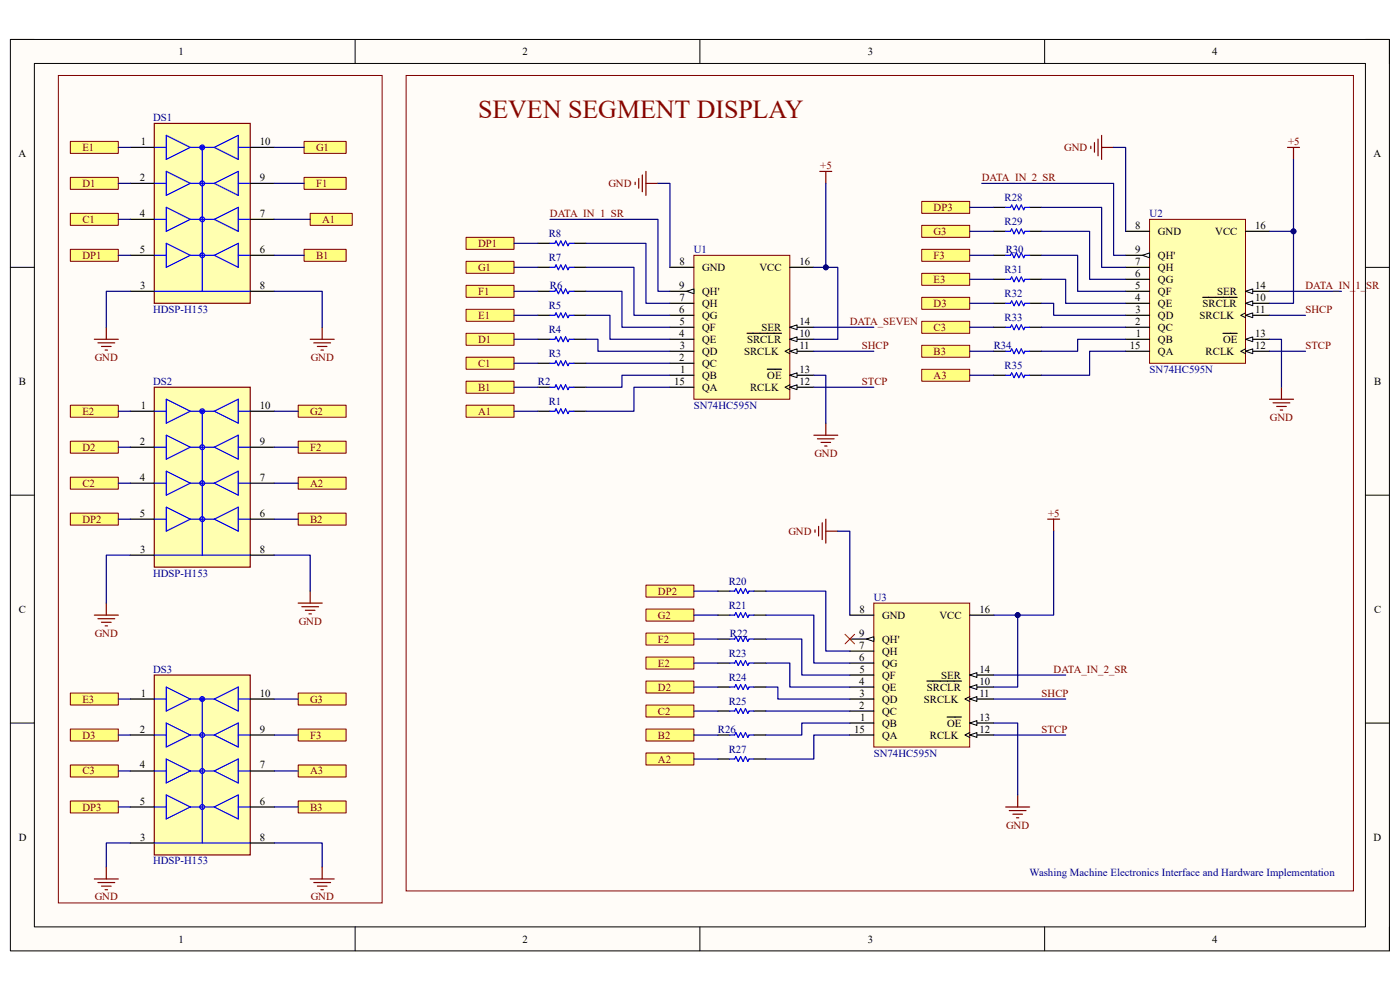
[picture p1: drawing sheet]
<svg xmlns="http://www.w3.org/2000/svg" width="297mm" height="210mm" viewBox="0 0 297 210" stroke-linecap="round" stroke-linejoin="round" font-family="sans-serif">
<path d="M2.2 8.4h292.6v193.3h-292.6z" fill-rule="evenodd" fill="#fffcf8"/>
<path d="M2.2 8.4h292.6v193.3h-292.6z" fill="none" stroke="#000" stroke-width=".21"/>
<path d="M7.3 13.5h282.4v183.1h-282.4z" fill-rule="evenodd" fill="#fffcf8"/>
<g fill="none" stroke="#000" stroke-width=".21">
<path d="M2.2 8.4h5.1M7.3 13.5h282.4v183.1h-282.4zM75.3 8.4v5.1M148.5 8.4v5.1M221.6 8.4v5.1M289.7 8.4h5.1v5.1M2.2 56.7h5.1M289.7 56.7h5.1M2.2 105h5.1M289.7 105.1h5.1M2.2 153.4h5.1M289.7 153.4h5.1"/>
<path d="M75.3 196.6v5.1M148.5 196.6v5.1M221.6 196.6v5.1M294.8 196.6v5.1"/>
</g>
<path d="M32.7 26.2h20.4v38.1h-20.4z" fill-rule="evenodd" fill="#ffffb0"/>
<path d="M32.7 26.2h20.4v38.1h-20.4z" fill="none" stroke="#800000" stroke-width=".25"/>
<g fill="none" stroke="#00f" stroke-width=".25">
<path d="M32.7 31.3h2.6M32.7 38.9h2.6M35.3 28.7l5.1 2.6-5.1 2.5zM35.3 36.4l5.1 2.5-5.1 2.5zM40.4 31.3h5.1M40.4 38.9h5.1M42.9 31.3v30.5M45.5 31.3l5-2.6v5.1zM45.5 38.9l5-2.5v5zM50.5 31.3h2.6M50.5 38.9h2.6M32.7 46.5h2.6"/>
<path d="M32.7 54.2h2.6M35.3 44l5.1 2.5-5.1 2.6zM35.3 51.6l5.1 2.6-5.1 2.5zM40.4 46.5h5.1M40.4 54.2h5.1M45.5 54.2l5-2.6v5.1zM45.5 46.5l5-2.5v5.1zM50.5 46.5h2.6M50.5 54.2h2.6M32.7 61.8h20.4"/>
<circle cx="42.9" cy="31.3" r=".25"/>
<circle cx="42.9" cy="31.3" r=".51"/>
<circle cx="42.9" cy="38.9" r=".51"/>
<circle cx="42.9" cy="54.2" r=".51"/>
<circle cx="42.9" cy="46.5" r=".51"/>
</g>
<path d="M27.6 31.3h5.1M27.6 38.9h5.1M53.1 31.3h5.1M53.1 38.9h5.1M27.6 46.5h5.1M27.6 54.2h5.1M53.1 46.5h5.1M53.1 54.2h5.1M27.6 61.8h5.1M53.1 61.8h5.1" fill="none" stroke="#000" stroke-width=".25"/>
<path d="M32.7 82.1h20.4v38.2h-20.4z" fill-rule="evenodd" fill="#ffffb0"/>
<path d="M32.7 82.1h20.4v38.2h-20.4z" fill="none" stroke="#800000" stroke-width=".25"/>
<g fill="none" stroke="#00f" stroke-width=".25">
<path d="M32.7 87.2h2.6M32.7 94.9h2.6M35.3 84.7l5.1 2.5-5.1 2.6zM35.3 92.3l5.1 2.6-5.1 2.5zM35.3 100l5.1 2.5-5.1 2.5zM40.4 87.2h5.1M40.4 94.9h5.1M42.9 87.2v30.6M45.5 87.2l5-2.5v5.1zM45.5 94.9l5-2.6v5.1zM50.5 87.2h2.6M50.5 94.9h2.6"/>
<path d="M32.7 102.5h2.6M32.7 110.1h2.6M32.7 117.8h20.4M35.3 107.6l5.1 2.5-5.1 2.6zM40.4 102.5h5.1M40.4 110.1h5.1M45.5 110.1l5-2.5v5.1zM45.5 102.5l5-2.5v5zM50.5 102.5h2.6M50.5 110.1h2.6"/>
<circle cx="42.9" cy="87.2" r=".25"/>
<circle cx="42.9" cy="94.9" r=".51"/>
<circle cx="42.9" cy="87.2" r=".51"/>
<circle cx="42.9" cy="102.5" r=".51"/>
<circle cx="42.9" cy="110.1" r=".51"/>
</g>
<path d="M27.6 87.2h5.1M27.6 94.9h5.1M53.1 87.2h5.1M53.1 94.9h5.1M27.6 117.8h5.1M27.6 102.5h5.1M27.6 110.1h5.1M53.1 117.8h5.1M53.1 102.5h5.1M53.1 110.1h5.1" fill="none" stroke="#000" stroke-width=".25"/>
<path d="M32.7 143.2h20.4v38.2h-20.4z" fill-rule="evenodd" fill="#ffffb0"/>
<path d="M32.7 143.2h20.4v38.2h-20.4z" fill="none" stroke="#800000" stroke-width=".25"/>
<g fill="none" stroke="#00f" stroke-width=".25">
<path d="M32.7 148.3h2.6M32.7 155.9h2.6M35.3 145.7l5.1 2.6-5.1 2.5zM35.3 153.4l5.1 2.5-5.1 2.6zM40.4 148.3h5.1M40.4 155.9h5.1M42.9 148.3v30.5M45.5 148.3l5-2.6v5.1zM45.5 155.9l5-2.5v5.1zM50.5 148.3h2.6M50.5 155.9h2.6M32.7 163.6h2.6"/>
<path d="M32.7 171.2h2.6M32.7 178.8h20.4M35.3 161l5.1 2.6-5.1 2.5zM35.3 168.6l5.1 2.6-5.1 2.5zM40.4 163.6h5.1M40.4 171.2h5.1M45.5 163.6l5-2.6v5.1zM45.5 171.2l5-2.6v5.1zM50.5 163.6h2.6M50.5 171.2h2.6"/>
<circle cx="42.9" cy="148.3" r=".25"/>
<circle cx="42.9" cy="148.3" r=".51"/>
<circle cx="42.9" cy="155.9" r=".51"/>
<circle cx="42.9" cy="163.6" r=".51"/>
<circle cx="42.9" cy="171.2" r=".51"/>
</g>
<path d="M27.6 148.3h5.1M27.6 155.9h5.1M53.1 148.3h5.1M53.1 155.9h5.1M27.6 178.8h5.1M27.6 163.6h5.1M27.6 171.2h5.1M53.1 178.8h5.1M53.1 163.6h5.1M53.1 171.2h5.1" fill="none" stroke="#000" stroke-width=".25"/>
<path d="M147.2 54.2h20.4v30.5h-20.4z" fill-rule="evenodd" fill="#ffffb0"/>
<path d="M147.2 54.2h20.4v30.5h-20.4z" fill="none" stroke="#800000" stroke-width=".21"/>
<path d="M142.1 79.6h5.1M167.6 72h5.1" fill="none" stroke="#000" stroke-width=".25"/>
<path d="M167.6 72l1.5-.5v1z" fill="#f8fcff"/>
<path d="M167.6 72l1.5-.5v1z" fill="none" stroke="#000" stroke-width=".21"/>
<path d="M158.5 70.7h7.3M167.6 74.5h5.1" fill="none" stroke="#000" stroke-width=".25"/>
<path d="M167.6 74.5l1.5-.5v1z" fill="#f8fcff"/>
<path d="M167.6 74.5l1.5-.5v1zM167.6 74l-1.1 .5 1.1 .5" fill="none" stroke="#000" stroke-width=".21"/>
<path d="M167.6 82.1h5.1" fill="none" stroke="#000" stroke-width=".25"/>
<path d="M167.6 82.1l1.5-.5v1.1z" fill="#f8fcff"/>
<path d="M167.6 82.1l1.5-.5v1.1zM167.6 81.6l-1.1 .5 1.1 .6" fill="none" stroke="#000" stroke-width=".21"/>
<path d="M167.6 79.6h5.1" fill="none" stroke="#000" stroke-width=".25"/>
<path d="M167.6 79.6l1.5-.5v1z" fill="#f8fcff"/>
<path d="M167.6 79.6l1.5-.5v1z" fill="none" stroke="#000" stroke-width=".21"/>
<path d="M162.8 78.3h3M167.6 69.4h5.1" fill="none" stroke="#000" stroke-width=".25"/>
<path d="M167.6 69.4l1.5-.5v1z" fill="#f8fcff"/>
<path d="M167.6 69.4l1.5-.5v1z" fill="none" stroke="#000" stroke-width=".21"/>
<path d="M142.1 56.7h5.1M167.6 56.7h5.1M142.1 77.1h5.1M142.1 74.5h5.1M142.1 72h5.1M142.1 69.4h5.1M142.1 66.9h5.1M142.1 64.3h5.1M142.1 61.8h5.1M142.1 82.1h5.1" fill="none" stroke="#000" stroke-width=".25"/>
<path d="M145.7 61.8l1.5-.5v1z" fill="#f8fcff"/>
<path d="M145.7 61.8l1.5-.5v1z" fill="none" stroke="#000" stroke-width=".21"/>
<path d="M12.4 16h68.7v175.5h-68.7z" fill="none" stroke="#800000" stroke-width=".21"/>
<path d="M64.5 30h8.9v2.5h-8.9z" fill-rule="evenodd" fill="#ffff80"/>
<path d="M64.5 30h8.9v2.5h-8.9z" fill="none" stroke="#800000" stroke-width=".21"/>
<path d="M64.5 37.6h8.9v2.6h-8.9z" fill-rule="evenodd" fill="#ffff80"/>
<path d="M64.5 37.6h8.9v2.6h-8.9z" fill="none" stroke="#800000" stroke-width=".21"/>
<path d="M65.8 45.3h8.9v2.5h-8.9z" fill-rule="evenodd" fill="#ffff80"/>
<path d="M65.8 45.3h8.9v2.5h-8.9z" fill="none" stroke="#800000" stroke-width=".21"/>
<path d="M64.5 52.9h8.9v2.5h-8.9z" fill-rule="evenodd" fill="#ffff80"/>
<path d="M64.5 52.9h8.9v2.5h-8.9z" fill="none" stroke="#800000" stroke-width=".21"/>
<path d="M14.9 30h10.2v2.5h-10.2z" fill-rule="evenodd" fill="#ffff80"/>
<path d="M14.9 30h10.2v2.5h-10.2z" fill="none" stroke="#800000" stroke-width=".21"/>
<path d="M14.9 37.6h10.2v2.6h-10.2z" fill-rule="evenodd" fill="#ffff80"/>
<path d="M14.9 37.6h10.2v2.6h-10.2z" fill="none" stroke="#800000" stroke-width=".21"/>
<path d="M14.9 45.3h10.2v2.5h-10.2z" fill-rule="evenodd" fill="#ffff80"/>
<path d="M14.9 45.3h10.2v2.5h-10.2z" fill="none" stroke="#800000" stroke-width=".21"/>
<path d="M14.9 52.9h10.2v2.5h-10.2z" fill-rule="evenodd" fill="#ffff80"/>
<path d="M14.9 52.9h10.2v2.5h-10.2z" fill="none" stroke="#800000" stroke-width=".21"/>
<path d="M14.9 86h10.2v2.5h-10.2z" fill-rule="evenodd" fill="#ffff80"/>
<path d="M14.9 86h10.2v2.5h-10.2z" fill="none" stroke="#800000" stroke-width=".21"/>
<path d="M63.3 86h10.1v2.5h-10.1z" fill-rule="evenodd" fill="#ffff80"/>
<path d="M63.3 86h10.1v2.5h-10.1z" fill="none" stroke="#800000" stroke-width=".21"/>
<path d="M63.3 93.6h10.1v2.5h-10.1z" fill-rule="evenodd" fill="#ffff80"/>
<path d="M63.3 93.6h10.1v2.5h-10.1z" fill="none" stroke="#800000" stroke-width=".21"/>
<path d="M63.3 101.2h10.1v2.6h-10.1z" fill-rule="evenodd" fill="#ffff80"/>
<path d="M63.3 101.2h10.1v2.6h-10.1z" fill="none" stroke="#800000" stroke-width=".21"/>
<path d="M63.3 108.9h10.1v2.5h-10.1z" fill-rule="evenodd" fill="#ffff80"/>
<path d="M63.3 108.9h10.1v2.5h-10.1z" fill="none" stroke="#800000" stroke-width=".21"/>
<path d="M14.9 93.6h10.2v2.5h-10.2z" fill-rule="evenodd" fill="#ffff80"/>
<path d="M14.9 93.6h10.2v2.5h-10.2z" fill="none" stroke="#800000" stroke-width=".21"/>
<path d="M14.9 101.2h10.2v2.6h-10.2z" fill-rule="evenodd" fill="#ffff80"/>
<path d="M14.9 101.2h10.2v2.6h-10.2z" fill="none" stroke="#800000" stroke-width=".21"/>
<path d="M14.9 108.9h10.2v2.5h-10.2z" fill-rule="evenodd" fill="#ffff80"/>
<path d="M14.9 108.9h10.2v2.5h-10.2z" fill="none" stroke="#800000" stroke-width=".21"/>
<path d="M14.9 147h10.2v2.6h-10.2z" fill-rule="evenodd" fill="#ffff80"/>
<path d="M14.9 147h10.2v2.6h-10.2z" fill="none" stroke="#800000" stroke-width=".21"/>
<path d="M14.9 154.7h10.2v2.5h-10.2z" fill-rule="evenodd" fill="#ffff80"/>
<path d="M14.9 154.7h10.2v2.5h-10.2z" fill="none" stroke="#800000" stroke-width=".21"/>
<path d="M14.9 162.3h10.2v2.5h-10.2z" fill-rule="evenodd" fill="#ffff80"/>
<path d="M14.9 162.3h10.2v2.5h-10.2z" fill="none" stroke="#800000" stroke-width=".21"/>
<path d="M14.9 169.9h10.2v2.6h-10.2z" fill-rule="evenodd" fill="#ffff80"/>
<path d="M14.9 169.9h10.2v2.6h-10.2z" fill="none" stroke="#800000" stroke-width=".21"/>
<path d="M63.3 147h10.1v2.6h-10.1z" fill-rule="evenodd" fill="#ffff80"/>
<path d="M63.3 147h10.1v2.6h-10.1z" fill="none" stroke="#800000" stroke-width=".21"/>
<path d="M63.3 154.7h10.1v2.5h-10.1z" fill-rule="evenodd" fill="#ffff80"/>
<path d="M63.3 154.7h10.1v2.5h-10.1z" fill="none" stroke="#800000" stroke-width=".21"/>
<path d="M63.3 162.3h10.1v2.5h-10.1z" fill-rule="evenodd" fill="#ffff80"/>
<path d="M63.3 162.3h10.1v2.5h-10.1z" fill="none" stroke="#800000" stroke-width=".21"/>
<path d="M63.3 169.9h10.1v2.6h-10.1z" fill-rule="evenodd" fill="#ffff80"/>
<path d="M63.3 169.9h10.1v2.6h-10.1z" fill="none" stroke="#800000" stroke-width=".21"/>
<path d="M98.9 86h10.2v2.5h-10.2z" fill-rule="evenodd" fill="#ffff80"/>
<path d="M98.9 86h10.2v2.5h-10.2z" fill="none" stroke="#800000" stroke-width=".21"/>
<path d="M98.9 75.8h10.2v2.5h-10.2z" fill-rule="evenodd" fill="#ffff80"/>
<path d="M98.9 75.8h10.2v2.5h-10.2z" fill="none" stroke="#800000" stroke-width=".21"/>
<path d="M98.9 80.9h10.2v2.5h-10.2z" fill-rule="evenodd" fill="#ffff80"/>
<path d="M98.9 80.9h10.2v2.5h-10.2z" fill="none" stroke="#800000" stroke-width=".21"/>
<path d="M98.9 70.7h10.2v2.5h-10.2z" fill-rule="evenodd" fill="#ffff80"/>
<path d="M98.9 70.7h10.2v2.5h-10.2z" fill="none" stroke="#800000" stroke-width=".21"/>
<path d="M98.9 65.6h10.2v2.6h-10.2z" fill-rule="evenodd" fill="#ffff80"/>
<path d="M98.9 65.6h10.2v2.6h-10.2z" fill="none" stroke="#800000" stroke-width=".21"/>
<path d="M98.9 60.5h10.2v2.6h-10.2z" fill-rule="evenodd" fill="#ffff80"/>
<path d="M98.9 60.5h10.2v2.6h-10.2z" fill="none" stroke="#800000" stroke-width=".21"/>
<path d="M98.9 55.4h10.2v2.6h-10.2z" fill-rule="evenodd" fill="#ffff80"/>
<path d="M98.9 55.4h10.2v2.6h-10.2z" fill="none" stroke="#800000" stroke-width=".21"/>
<path d="M98.9 50.4h10.2v2.5h-10.2z" fill-rule="evenodd" fill="#ffff80"/>
<path d="M86.2 16h200.9v173h-200.9zM98.9 50.4h10.2v2.5h-10.2z" fill="none" stroke="#800000" stroke-width=".21"/>
<g fill="none" stroke="#000" stroke-width=".25">
<path d="M114.1 56.7h2.6M114.1 51.6h2.6M121.8 56.7h2.5M121.8 51.6h2.5M114.1 77.1h2.6M114.1 66.9h2.6M114.1 61.8h2.6M114.1 72h2.6M121.8 77.1h2.5M121.8 66.9h2.5M121.8 61.8h2.5M121.8 72h2.5"/>
<path d="M114.1 87.2h2.6M114.1 82.1h2.6M121.8 87.2h2.5M121.8 82.1h2.5"/>
</g>
<path d="M116.7 56.7h1l.3-.5 .5 1 .5-1 .5 1 .5-1 .5 1 .3-.5h1M116.7 51.6h1l.3-.5 .5 1 .5-1 .5 1 .5-1 .5 1 .3-.5h1M116.7 77.1h1l.3-.5 .5 1 .5-1 .5 1 .5-1 .5 1 .3-.5h1M116.7 66.9h1l.3-.5 .5 1 .5-1 .5 1 .5-1 .5 1 .3-.5h1M116.7 61.8h1l.3-.5 .5 1 .5-1 .5 1 .5-1 .5 1 .3-.5h1M116.7 72h1l.3-.5 .5 1 .5-1 .5 1 .5-1 .5 1 .3-.5h1M116.7 87.2h1l.3-.5 .5 1 .5-1 .5 1 .5-1 .5 1 .3-.5h1M116.7 82.1h1l.3-.5 .5 1.1 .5-1.1 .5 1.1 .5-1.1 .5 1.1 .3-.6h1" fill="none" stroke="#00f" stroke-width=".25"/>
<path d="M134.7 38.6v.6M135.5 37.9v2M136.3 37.1v3.6M137 36.4v5M137 38.9h2.6M173.9 36.4h2.6M175.2 36.4v2.5" fill="none" stroke="#800000" stroke-width=".25"/>
<path d="M185.4 127.9h20.3v30.6h-20.3z" fill-rule="evenodd" fill="#ffffb0"/>
<path d="M185.4 127.9h20.3v30.6h-20.3z" fill="none" stroke="#800000" stroke-width=".21"/>
<path d="M180.3 153.4h5.1M205.7 145.8h5.1" fill="none" stroke="#000" stroke-width=".25"/>
<path d="M205.7 145.8l1.6-.6v1.1z" fill="#f8fcff"/>
<path d="M205.7 145.8l1.6-.6v1.1z" fill="none" stroke="#000" stroke-width=".21"/>
<path d="M196.6 144.5h7.3M205.7 148.3h5.1" fill="none" stroke="#000" stroke-width=".25"/>
<path d="M205.7 148.3l1.6-.5v1z" fill="#f8fcff"/>
<path d="M205.7 148.3l1.6-.5v1zM205.7 147.8l-1 .5 1 .5" fill="none" stroke="#000" stroke-width=".21"/>
<path d="M205.7 155.9h5.1" fill="none" stroke="#000" stroke-width=".25"/>
<path d="M205.7 155.9l1.6-.5v1z" fill="#f8fcff"/>
<path d="M205.7 155.9l1.6-.5v1zM205.7 155.4l-1 .5 1 .5" fill="none" stroke="#000" stroke-width=".21"/>
<path d="M205.7 153.4h5.1" fill="none" stroke="#000" stroke-width=".25"/>
<path d="M205.7 153.4l1.6-.5v1z" fill="#f8fcff"/>
<path d="M205.7 153.4l1.6-.5v1z" fill="none" stroke="#000" stroke-width=".21"/>
<path d="M200.9 152.1h3M205.7 143.2h5.1" fill="none" stroke="#000" stroke-width=".25"/>
<path d="M205.7 143.2l1.6-.5v1z" fill="#f8fcff"/>
<path d="M205.7 143.2l1.6-.5v1z" fill="none" stroke="#000" stroke-width=".21"/>
<path d="M180.3 130.5h5.1M180.3 138.1h5.1M180.3 135.6h5.1M205.7 130.5h5.1M180.3 155.9h5.1M180.3 150.8h5.1M180.3 148.3h5.1M180.3 145.8h5.1M180.3 143.2h5.1M180.3 140.7h5.1" fill="none" stroke="#000" stroke-width=".25"/>
<path d="M183.8 135.6l1.6-.5v1z" fill="#f8fcff"/>
<path d="M183.8 135.6l1.6-.5v1z" fill="none" stroke="#000" stroke-width=".21"/>
<path d="M137 159.7h10.2v2.6h-10.2z" fill-rule="evenodd" fill="#ffff80"/>
<path d="M137 159.7h10.2v2.6h-10.2z" fill="none" stroke="#800000" stroke-width=".21"/>
<path d="M137 149.6h10.2v2.5h-10.2z" fill-rule="evenodd" fill="#ffff80"/>
<path d="M137 149.6h10.2v2.5h-10.2z" fill="none" stroke="#800000" stroke-width=".21"/>
<path d="M137 154.7h10.2v2.5h-10.2z" fill-rule="evenodd" fill="#ffff80"/>
<path d="M137 154.7h10.2v2.5h-10.2z" fill="none" stroke="#800000" stroke-width=".21"/>
<path d="M137 144.5h10.2v2.5h-10.2z" fill-rule="evenodd" fill="#ffff80"/>
<path d="M137 144.5h10.2v2.5h-10.2z" fill="none" stroke="#800000" stroke-width=".21"/>
<path d="M137 139.4h10.2v2.5h-10.2z" fill-rule="evenodd" fill="#ffff80"/>
<path d="M137 139.4h10.2v2.5h-10.2z" fill="none" stroke="#800000" stroke-width=".21"/>
<path d="M137 134.3h10.2v2.5h-10.2z" fill-rule="evenodd" fill="#ffff80"/>
<path d="M137 134.3h10.2v2.5h-10.2z" fill="none" stroke="#800000" stroke-width=".21"/>
<path d="M137 129.2h10.2v2.6h-10.2z" fill-rule="evenodd" fill="#ffff80"/>
<path d="M137 129.2h10.2v2.6h-10.2z" fill="none" stroke="#800000" stroke-width=".21"/>
<path d="M137 124.1h10.2v2.6h-10.2z" fill-rule="evenodd" fill="#ffff80"/>
<path d="M137 124.1h10.2v2.6h-10.2z" fill="none" stroke="#800000" stroke-width=".21"/>
<g fill="none" stroke="#000" stroke-width=".25">
<path d="M152.3 135.6h2.5M152.3 130.5h2.5M152.3 125.4h2.5M159.9 135.6h2.6M159.9 130.5h2.6M159.9 125.4h2.6M152.3 155.9h2.5M152.3 150.8h2.5M152.3 140.7h2.5M152.3 145.7h2.5M159.9 155.9h2.6M159.9 150.8h2.6"/>
<path d="M159.9 140.7h2.6M159.9 145.7h2.6M152.3 161h2.5M159.9 161h2.6"/>
</g>
<path d="M154.8 135.6h1.1l.2-.5 .5 1 .5-1 .5 1 .6-1 .5 1 .2-.5h1M154.8 130.5h1.1l.2-.5 .5 1 .5-1 .5 1 .6-1 .5 1 .2-.5h1M154.8 125.4h1.1l.2-.5 .5 1 .5-1 .5 1 .6-1 .5 1 .2-.5h1M154.8 155.9h1.1l.2-.5 .5 1 .5-1 .5 1 .6-1 .5 1 .2-.5h1M154.8 150.8h1.1l.2-.5 .5 1 .5-1 .5 1 .6-1 .5 1 .2-.5h1M154.8 140.7h1.1l.2-.6 .5 1.1 .5-1.1 .5 1.1 .6-1.1 .5 1.1 .2-.5h1M154.8 145.7h1.1l.2-.5 .5 1.1 .5-1.1 .5 1.1 .6-1.1 .5 1.1 .2-.6h1M154.8 161h1.1l.2-.5 .5 1 .5-1 .5 1 .6-1 .5 1 .2-.5h1" fill="none" stroke="#00f" stroke-width=".25"/>
<path d="M172.9 112.4v.5M173.7 111.7v2M174.4 110.9v3.6M175.2 110.1v5.1M175.2 112.7h2.5M222.3 110.1h2.5M223.5 110.1v2.6" fill="none" stroke="#800000" stroke-width=".25"/>
<path d="M243.9 46.5h20.3v30.6h-20.3z" fill-rule="evenodd" fill="#ffffb0"/>
<path d="M243.9 46.5h20.3v30.6h-20.3z" fill="none" stroke="#800000" stroke-width=".21"/>
<path d="M238.8 72h5.1M264.2 64.3h5.1" fill="none" stroke="#000" stroke-width=".25"/>
<path d="M264.2 64.3l1.6-.5v1.1z" fill="#f8fcff"/>
<path d="M264.2 64.3l1.6-.5v1.1z" fill="none" stroke="#000" stroke-width=".21"/>
<path d="M255.2 63.1h7.3M264.2 66.9h5.1" fill="none" stroke="#000" stroke-width=".25"/>
<path d="M264.2 66.9l1.6-.5v1z" fill="#f8fcff"/>
<path d="M264.2 66.9l1.6-.5v1zM264.2 66.4l-1 .5 1 .5" fill="none" stroke="#000" stroke-width=".21"/>
<path d="M264.2 74.5h5.1" fill="none" stroke="#000" stroke-width=".25"/>
<path d="M264.2 74.5l1.6-.5v1z" fill="#f8fcff"/>
<path d="M264.2 74.5l1.6-.5v1zM264.2 74l-1 .5 1 .5" fill="none" stroke="#000" stroke-width=".21"/>
<path d="M264.2 72h5.1" fill="none" stroke="#000" stroke-width=".25"/>
<path d="M264.2 72l1.6-.5v1z" fill="#f8fcff"/>
<path d="M264.2 72l1.6-.5v1z" fill="none" stroke="#000" stroke-width=".21"/>
<path d="M259.5 70.7h3M264.2 61.8h5.1" fill="none" stroke="#000" stroke-width=".25"/>
<path d="M264.2 61.8l1.6-.5v1z" fill="#f8fcff"/>
<path d="M264.2 61.8l1.6-.5v1z" fill="none" stroke="#000" stroke-width=".21"/>
<path d="M238.8 49.1h5.1M238.8 59.3h5.1M238.8 56.7h5.1M238.8 54.2h5.1M264.2 49.1h5.1M238.8 74.5h5.1M238.8 69.4h5.1M238.8 66.9h5.1M238.8 64.3h5.1M238.8 61.8h5.1" fill="none" stroke="#000" stroke-width=".25"/>
<path d="M242.4 54.2l1.5-.5v1z" fill="#f8fcff"/>
<path d="M242.4 54.2l1.5-.5v1z" fill="none" stroke="#000" stroke-width=".21"/>
<path d="M195.5 78.3h10.2v2.6h-10.2z" fill-rule="evenodd" fill="#ffff80"/>
<path d="M195.5 78.3h10.2v2.6h-10.2z" fill="none" stroke="#800000" stroke-width=".21"/>
<path d="M195.5 68.2h10.2v2.5h-10.2z" fill-rule="evenodd" fill="#ffff80"/>
<path d="M195.5 68.2h10.2v2.5h-10.2z" fill="none" stroke="#800000" stroke-width=".21"/>
<path d="M195.5 73.2h10.2v2.6h-10.2z" fill-rule="evenodd" fill="#ffff80"/>
<path d="M195.5 73.2h10.2v2.6h-10.2z" fill="none" stroke="#800000" stroke-width=".21"/>
<path d="M195.5 63.1h10.2v2.5h-10.2z" fill-rule="evenodd" fill="#ffff80"/>
<path d="M195.5 63.1h10.2v2.5h-10.2z" fill="none" stroke="#800000" stroke-width=".21"/>
<path d="M195.5 58h10.2v2.5h-10.2z" fill-rule="evenodd" fill="#ffff80"/>
<path d="M195.5 58h10.2v2.5h-10.2z" fill="none" stroke="#800000" stroke-width=".21"/>
<path d="M195.5 52.9h10.2v2.5h-10.2z" fill-rule="evenodd" fill="#ffff80"/>
<path d="M195.5 52.9h10.2v2.5h-10.2z" fill="none" stroke="#800000" stroke-width=".21"/>
<path d="M195.5 47.8h10.2v2.6h-10.2z" fill-rule="evenodd" fill="#ffff80"/>
<path d="M195.5 47.8h10.2v2.6h-10.2z" fill="none" stroke="#800000" stroke-width=".21"/>
<path d="M195.5 42.7h10.2v2.6h-10.2z" fill-rule="evenodd" fill="#ffff80"/>
<path d="M195.5 42.7h10.2v2.6h-10.2z" fill="none" stroke="#800000" stroke-width=".21"/>
<g fill="none" stroke="#000" stroke-width=".25">
<path d="M210.8 59.3h2.6M210.8 54.2h2.6M210.8 49.1h2.6M210.8 44h2.6M218.5 59.3h2.5M218.5 54.2h2.5M218.5 49.1h2.5M218.5 44h2.5M210.8 79.6h2.6M210.8 74.5h2.6M210.8 69.4h2.6M210.8 64.3h2.6"/>
<path d="M218.5 79.6h2.5M218.5 74.5h2.5M218.5 69.4h2.5M218.5 64.3h2.5"/>
</g>
<path d="M213.4 59.3h1l.2-.6 .5 1.1 .5-1.1 .6 1.1 .5-1.1 .5 1.1 .2-.5h1.1M213.4 54.2h1l.2-.5 .5 1 .5-1 .6 1 .5-1 .5 1 .2-.5h1.1M213.4 49.1h1l.2-.5 .5 1 .5-1 .6 1 .5-1 .5 1 .2-.5h1.1M213.4 44h1l.2-.5 .5 1 .5-1 .6 1 .5-1 .5 1 .2-.5h1.1M213.4 79.6h1l.2-.5 .5 1 .5-1 .6 1 .5-1 .5 1 .2-.5h1.1M213.4 74.5h1l.2-.5 .5 1 .5-1 .6 1 .5-1 .5 1 .2-.5h1.1M213.4 69.4h1l.2-.5 .5 1 .5-1 .6 1 .5-1 .5 1 .2-.5h1.1M213.4 64.3h1l.2-.5 .5 1.1 .5-1.1 .6 1.1 .5-1.1 .5 1.1 .2-.6h1.1" fill="none" stroke="#00f" stroke-width=".25"/>
<g fill="none" stroke="#800000" stroke-width=".25">
<path d="M231.4 31v.5M232.2 30.3v2M232.9 29.5v3.6M233.7 31.3h2.6M233.7 28.7v5.1M273.1 31.3h2.6M274.4 31.3v2.5M20 72h5.1M20.8 72.7h3.5M21.5 73.5h2.1M22.3 74.3h.5M22.6 69.4v2.6"/>
<path d="M65.8 72h5.1M66.6 72.7h3.5M67.3 73.5h2.1M68.1 74.3h.5M68.3 69.4v2.6M269.3 84.7h5.1M270.1 85.5h3.6M270.8 86.2h2.1M271.6 87h.5M271.9 82.1v2.6M20 130.5h5.1M20.8 131.2h3.5"/>
<path d="M21.5 132h2.1M22.3 132.8h.5M22.6 127.9v2.6M63.3 127.9h5M64 128.7h3.6M64.8 129.5h2M65.5 130.2h.6M65.8 125.4v2.5M213.4 171.2h5.1M214.1 172h3.6M214.9 172.7h2M215.6 173.5h.6"/>
<path d="M215.9 168.6v2.6M20 186.5h5.1M20.8 187.2h3.5M21.5 188h2.1M22.3 188.7h.5M22.6 183.9v2.6M65.8 186.5h5.1M66.6 187.2h3.5M67.3 188h2.1M68.1 188.7h.5M68.3 183.9v2.6"/>
</g>
<g fill="none" stroke="#000080" stroke-width=".25">
<path d="M25.1 31.3h2.5M25.1 38.9h2.5M58.2 31.3h6.3M58.2 38.9h6.3M175.2 38.9v17.8h-2.5M25.1 46.5h2.5M25.1 54.2h2.5M58.2 46.5h7.6M58.2 54.2h6.3M109.1 51.6h5M109.1 56.7h5M124.3 51.6h12.7v12.7h5.1"/>
<path d="M124.3 56.7h10.2v10.2h7.6M109.1 61.8h5M109.1 66.9h5M109.1 72h5M109.1 77.1h5M124.3 61.8h7.6v7.6h10.2M124.3 66.9h5.1v5.1h12.7M124.3 72h2.6v2.5h15.2M124.3 77.1h17.8M142.1 79.6h-10.2v2.5h-7.6M25.1 87.2h2.5M25.1 94.9h2.5"/>
<path d="M58.2 87.2h5.1M58.2 94.9h5.1M109.1 87.2h5M109.1 82.1h5M142.1 82.1h-7.6v5.1h-10.2M25.1 102.5h2.5M25.1 110.1h2.5M58.2 102.5h5.1M58.2 110.1h5.1M25.1 148.3h2.5M25.1 155.9h2.5M58.2 148.3h5.1"/>
<path d="M58.2 155.9h5.1M25.1 163.6h2.5M25.1 171.2h2.5M58.2 163.6h5.1M58.2 171.2h5.1"/>
</g>
<circle cx="175.2" cy="56.7" r=".51" fill="#000080"/>
<circle cx="175.2" cy="56.7" r=".51" fill="none" stroke="#000080" stroke-width=".21"/>
<g fill="none" stroke="#000080" stroke-width=".25">
<path d="M139.6 38.9h2.5v17.8M223.5 112.7v17.8h-12.7M147.2 125.4h5.1M147.2 130.5h5.1M147.2 135.6h5.1M162.5 125.4h12.7v12.7h5.1M162.5 130.5h10.2v10.2h7.6M162.5 135.6h7.6v7.6h10.2M147.2 140.7h5.1M147.2 145.7h5.1M147.2 150.8h5.1M147.2 155.9h5.1"/>
<path d="M162.5 140.7h5.1v5.1h12.7M162.5 145.8h2.5v2.5h15.3M162.5 150.8h17.8M180.3 153.4h-10.2v2.5h-7.6M180.3 155.9h-7.6v5.1h-10.2M147.2 161h5.1"/>
</g>
<circle cx="215.9" cy="130.5" r=".51" fill="#000080"/>
<circle cx="215.9" cy="130.5" r=".51" fill="none" stroke="#000080" stroke-width=".21"/>
<g fill="none" stroke="#000080" stroke-width=".25">
<path d="M274.4 33.8v15.3h-5.1M205.7 44h5.1M205.7 49.1h5.1M205.7 54.2h5.1M205.7 59.3h5.1M221 44h12.7v12.7h5.1M221 49.1h10.2v10.2h7.6M221 54.2h7.6v7.6h10.2M221 59.3h5.1v5h12.7M205.7 64.3h5.1M205.7 69.4h5.1M205.7 74.5h5.1"/>
<path d="M205.7 79.6h5.1M221 64.3h2.5v2.6h15.3M221 69.4h17.8M238.8 72h-10.2v2.5h-7.6M238.8 74.5h-7.6v5.1h-10.2M177.7 112.7h2.6v17.8"/>
</g>
<circle cx="274.4" cy="49.1" r=".51" fill="#000080"/>
<circle cx="274.4" cy="49.1" r=".51" fill="none" stroke="#000080" stroke-width=".21"/>
<g fill="none" stroke="#000080" stroke-width=".25">
<path d="M208.3 38.9h28v15.3h2.5M236.3 31.3h2.5v17.8M116.7 46.5h22.9v15.3h2.5M175.2 56.7h2.5v15.3h-5M27.6 61.8h-5v7.6M58.2 61.8h10.1v7.6M172.7 69.4h12.7M172.7 74.5h12.7M269.3 72h2.6v10.1M269.3 74.5h7.7M269.3 66.9h7.7M172.7 82.1h12.7"/>
<path d="M27.6 117.8h-5v10.1M58.2 117.8h7.6v7.6M210.8 153.4h5.1v15.2M210.8 155.9h15.3M210.8 148.3h15.3M27.6 178.8h-5v5.1M58.2 178.8h10.1v5.1"/>
</g>
<circle cx="175.2" cy="56.7" r=".51" fill="#000080"/>
<circle cx="175.2" cy="56.7" r=".51" fill="none" stroke="#000080" stroke-width=".21"/>
<path d="M172.7 92.3h5M173.4 93.1h3.6M174.2 93.9h2M174.9 94.6h.6M175.2 89.8v2.5" fill="none" stroke="#800000" stroke-width=".25"/>
<path d="M274.4 49.1v15.2h-5.1M172.7 79.6h2.5v10.2" fill="none" stroke="#000080" stroke-width=".25"/>
<circle cx="274.4" cy="49.1" r=".51" fill="#000080"/>
<circle cx="274.4" cy="49.1" r=".51" fill="none" stroke="#000080" stroke-width=".21"/>
<path d="M269.3 61.8h15.3M215.9 130.5v15.3h-5.1" fill="none" stroke="#000080" stroke-width=".25"/>
<circle cx="215.9" cy="130.5" r=".51" fill="#000080"/>
<circle cx="215.9" cy="130.5" r=".51" fill="none" stroke="#000080" stroke-width=".21"/>
<path d="M210.8 143.2h15.3" fill="none" stroke="#000080" stroke-width=".25"/>
<path d="M179.3 134.6l2 2M181.3 134.6l-2 2" fill="none" stroke="#f00" stroke-width=".21"/>
<text font-size="5.5" fill="#980000" x="101.4" y="25">SEVEN SEGMENT DISPLAY</text>
<g font-size="2.3">
<text x="37.9" y="11.7">1</text>
<text x="110.9" y="11.7">2</text>
<text x="184.1" y="11.7">3</text>
<text x="257.1" y="11.7">4</text>
<text x="3.9" y="33.3">A</text>
<text x="29.8" y="30.7">1</text>
<text x="55.1" y="30.7">10</text>
<text x="291.4" y="33.3">A</text>
<text x="29.6" y="38.4">2</text>
<text x="55.1" y="38.4">9</text>
<text x="29.6" y="46">4</text>
<text x="55.1" y="46">7</text>
<text x="29.7" y="53.6">5</text>
<text x="55.1" y="53.6">6</text>
<text x="240.8" y="53.6">9</text>
<text x="240.8" y="48.6">8</text>
<text x="245.7" y="49.8">GND</text>
<text x="257.8" y="49.8">VCC</text>
<text x="266.3" y="48.6">16</text>
<text x="144.1" y="56.2">8</text>
<text x="149" y="57.4">GND</text>
<text x="161.1" y="57.4">VCC</text>
<text x="169.6" y="56.2">16</text>
<text x="240.8" y="58.7">6</text>
<text x="240.8" y="56.2">7</text>
<text x="245.7" y="60">QG</text>
<text x="245.7" y="57.4">QH</text>
<text x="245.7" y="54.9">QH'</text>
<text x="29.7" y="61.3">3</text>
<text x="55.1" y="61.3">8</text>
<text x="144.1" y="61.3">9</text>
<text x="144.1" y="63.8">7</text>
<text x="149" y="65.1">QH</text>
<text x="149" y="62.6">QH'</text>
<text x="240.8" y="63.8">4</text>
<text x="240.8" y="61.3">5</text>
<text x="245.7" y="65.1">QE</text>
<text x="245.7" y="62.6">QF</text>
<text x="255.1" y="65.1">SRCLR</text>
<text x="258.2" y="62.6">SER</text>
<text x="266.3" y="63.8">10</text>
<text x="266.3" y="61.3">14</text>
<text x="144.1" y="71.5">4</text>
<text x="144.1" y="66.4">6</text>
<text x="144.2" y="68.9">5</text>
<text x="149" y="70.2">QF</text>
<text x="149" y="67.6">QG</text>
<text x="161.5" y="70.2">SER</text>
<text x="169.6" y="71.5">10</text>
<text x="169.6" y="68.9">14</text>
<text x="240.8" y="68.9">2</text>
<text x="240.9" y="66.4">3</text>
<text x="241" y="71.5">1</text>
<text x="245.7" y="70.2">QC</text>
<text x="245.7" y="67.6">QD</text>
<text x="254.5" y="67.6">SRCLK</text>
<text x="266.3" y="66.4">11</text>
<text x="266.3" y="71.5">13</text>
<text x="144.1" y="76.5">2</text>
<text x="144.2" y="74">3</text>
<text x="149" y="77.8">QC</text>
<text x="149" y="75.3">QD</text>
<text x="149" y="72.7">QE</text>
<text x="157.9" y="75.3">SRCLK</text>
<text x="158.5" y="72.7">SRCLR</text>
<text x="169.6" y="74">11</text>
<text x="239.7" y="74">15</text>
<text x="245.7" y="72.7">QB</text>
<text x="245.7" y="75.3">QA</text>
<text x="255.8" y="75.3">RCLK</text>
<text x="259.5" y="72.7">OE</text>
<text x="266.3" y="74">12</text>
<text x="4" y="81.6">B</text>
<text x="143" y="81.6">15</text>
<text x="144.3" y="79.1">1</text>
<text x="149" y="80.3">QB</text>
<text x="149" y="82.9">QA</text>
<text x="159.1" y="82.9">RCLK</text>
<text x="162.8" y="80.3">OE</text>
<text x="169.6" y="81.6">12</text>
<text x="169.6" y="79.1">13</text>
<text x="291.5" y="81.6">B</text>
<text x="29.8" y="86.7">1</text>
<text x="55.1" y="86.7">10</text>
<text x="29.6" y="94.4">2</text>
<text x="55.1" y="94.4">9</text>
<text x="29.6" y="102">4</text>
<text x="55.1" y="102">7</text>
<text x="29.7" y="109.6">5</text>
<text x="55.1" y="109.6">6</text>
<text x="29.7" y="117.3">3</text>
<text x="55.1" y="117.3">8</text>
<text x="4" y="130">C</text>
<text x="182.3" y="130">8</text>
<text x="187.2" y="131.2">GND</text>
<text x="199.3" y="131.2">VCC</text>
<text x="207.8" y="130">16</text>
<text x="291.5" y="130">C</text>
<text x="182.3" y="137.6">7</text>
<text x="182.3" y="135">9</text>
<text x="187.2" y="136.3">QH'</text>
<text x="182.3" y="140.1">6</text>
<text x="182.3" y="142.7">5</text>
<text x="187.2" y="144">QF</text>
<text x="187.2" y="141.4">QG</text>
<text x="187.2" y="138.9">QH</text>
<text x="199.7" y="144">SER</text>
<text x="207.8" y="142.7">14</text>
<text x="29.8" y="147.8">1</text>
<text x="55.1" y="147.8">10</text>
<text x="182.2" y="145.2">4</text>
<text x="182.4" y="147.8">3</text>
<text x="187.2" y="149.1">QD</text>
<text x="187.2" y="146.5">QE</text>
<text x="196" y="149.1">SRCLK</text>
<text x="196.6" y="146.5">SRCLR</text>
<text x="207.8" y="145.2">10</text>
<text x="207.8" y="147.8">11</text>
<text x="29.6" y="155.4">2</text>
<text x="55.1" y="155.4">9</text>
<text x="181.2" y="155.4">15</text>
<text x="182.3" y="150.3">2</text>
<text x="182.5" y="152.9">1</text>
<text x="187.2" y="154.1">QB</text>
<text x="187.2" y="151.6">QC</text>
<text x="200.9" y="154.1">OE</text>
<text x="207.8" y="155.4">12</text>
<text x="207.8" y="152.9">13</text>
<text x="187.2" y="156.7">QA</text>
<text x="197.3" y="156.7">RCLK</text>
<text x="29.6" y="163">4</text>
<text x="55.1" y="163">7</text>
<text x="29.7" y="170.7">5</text>
<text x="55.1" y="170.7">6</text>
<text x="4" y="178.3">D</text>
<text x="29.7" y="178.3">3</text>
<text x="55.1" y="178.3">8</text>
<text x="291.4" y="178.3">D</text>
<text x="37.9" y="199.9">1</text>
<text x="110.9" y="199.9">2</text>
<text x="184.1" y="199.9">3</text>
<text x="257.1" y="199.9">4</text>
</g>
<g font-size="2.3" fill="#000080">
<text x="32.5" y="25.7">DS1</text>
<text x="213.1" y="47.8">R29</text>
<text x="213.1" y="42.7">R28</text>
<text x="243.9" y="46">U2</text>
<text x="116.4" y="50.3">R8</text>
<text x="147.2" y="53.6">U1</text>
<text x="213.4" y="53.6">R30</text>
<text x="116.4" y="55.4">R7</text>
<text x="213.1" y="58">R31</text>
<text x="116.4" y="65.6">R5</text>
<text x="116.7" y="61.3">R6</text>
<text x="213.1" y="63.1">R32</text>
<text x="32.5" y="66.4">HDSP-H153</text>
<text x="116.4" y="70.7">R4</text>
<text x="213.1" y="68.2">R33</text>
<text x="116.4" y="75.8">R3</text>
<text x="210.8" y="74">R34</text>
<text x="32.5" y="81.6">DS2</text>
<text x="114.1" y="81.6">R2</text>
<text x="213.1" y="78.3">R35</text>
<text x="243.9" y="79.1">SN74HC595N</text>
<text x="116.4" y="85.9">R1</text>
<text x="147.2" y="86.7">SN74HC595N</text>
<text x="32.5" y="122.3">HDSP-H153</text>
<text x="154.6" y="124.1">R20</text>
<text x="154.6" y="129.2">R21</text>
<text x="185.4" y="127.4">U3</text>
<text x="154.9" y="135">R22</text>
<text x="32.5" y="142.7">DS3</text>
<text x="154.6" y="139.4">R23</text>
<text x="154.6" y="149.6">R25</text>
<text x="154.6" y="144.5">R24</text>
<text x="152.3" y="155.4">R26</text>
<text x="154.6" y="159.7">R27</text>
<text x="185.4" y="160.5">SN74HC595N</text>
<text x="32.5" y="183.4">HDSP-H153</text>
<text x="218.4" y="185.9">Washing Machine Electronics Interface and Hardware Implementation</text>
</g>
<g font-size="2.3" fill="#800000">
<text x="17.5" y="32">E1</text>
<text x="67.1" y="32">G1</text>
<text x="174" y="35.9">+5</text>
<text x="225.8" y="32">GND</text>
<text x="273.3" y="30.7">+5</text>
<text x="17.5" y="39.7">D1</text>
<text x="67.1" y="39.7">F1</text>
<text x="129.1" y="39.7">GND</text>
<text x="208.3" y="38.4">DATA_IN_2_SR</text>
<text x="17.5" y="47.3">C1</text>
<text x="68.3" y="47.3">A1</text>
<text x="116.7" y="46">DATA_IN_1_SR</text>
<text x="198.1" y="44.7">DP3</text>
<text x="101.4" y="52.4">DP1</text>
<text x="198.1" y="49.8">G3</text>
<text x="17.5" y="54.9">DP1</text>
<text x="67.1" y="54.9">B1</text>
<text x="101.4" y="57.4">G1</text>
<text x="198.1" y="60">E3</text>
<text x="198.1" y="54.9">F3</text>
<text x="101.4" y="62.6">F1</text>
<text x="198.1" y="65.1">D3</text>
<text x="276.9" y="61.3">DATA_IN_1_SR</text>
<text x="101.4" y="67.6">E1</text>
<text x="180.3" y="68.9">DATA_SEVEN</text>
<text x="198.1" y="70.2">C3</text>
<text x="276.9" y="66.4">SHCP</text>
<text x="20.1" y="76.5">GND</text>
<text x="65.9" y="76.5">GND</text>
<text x="101.4" y="77.8">C1</text>
<text x="101.4" y="72.7">D1</text>
<text x="182.8" y="74">SHCP</text>
<text x="198.1" y="75.3">B3</text>
<text x="276.9" y="74">STCP</text>
<text x="101.4" y="82.9">B1</text>
<text x="182.8" y="81.6">STCP</text>
<text x="198.1" y="80.3">A3</text>
<text x="17.5" y="88">E2</text>
<text x="65.8" y="88">G2</text>
<text x="101.4" y="88">A1</text>
<text x="269.4" y="89.3">GND</text>
<text x="17.5" y="95.6">D2</text>
<text x="65.8" y="95.6">F2</text>
<text x="172.8" y="96.9">GND</text>
<text x="17.5" y="103.3">C2</text>
<text x="65.8" y="103.3">A2</text>
<text x="17.5" y="110.9">DP2</text>
<text x="65.8" y="110.9">B2</text>
<text x="167.3" y="113.4">GND</text>
<text x="222.4" y="109.6">+5</text>
<text x="139.6" y="131.2">G2</text>
<text x="139.6" y="126.2">DP2</text>
<text x="20.1" y="135">GND</text>
<text x="63.4" y="132.5">GND</text>
<text x="139.6" y="136.3">F2</text>
<text x="139.6" y="141.4">E2</text>
<text x="223.5" y="142.7">DATA_IN_2_SR</text>
<text x="17.5" y="149.1">E3</text>
<text x="65.8" y="149.1">G3</text>
<text x="139.6" y="146.5">D2</text>
<text x="221" y="147.8">SHCP</text>
<text x="139.6" y="151.6">C2</text>
<text x="221" y="155.4">STCP</text>
<text x="17.5" y="156.7">D3</text>
<text x="65.8" y="156.7">F3</text>
<text x="139.6" y="161.8">A2</text>
<text x="139.6" y="156.7">B2</text>
<text x="17.5" y="164.3">C3</text>
<text x="65.8" y="164.3">A3</text>
<text x="17.5" y="172">DP3</text>
<text x="65.8" y="172">B3</text>
<text x="213.4" y="175.8">GND</text>
<text x="20.1" y="191">GND</text>
<text x="65.9" y="191">GND</text>
</g>
</svg>
